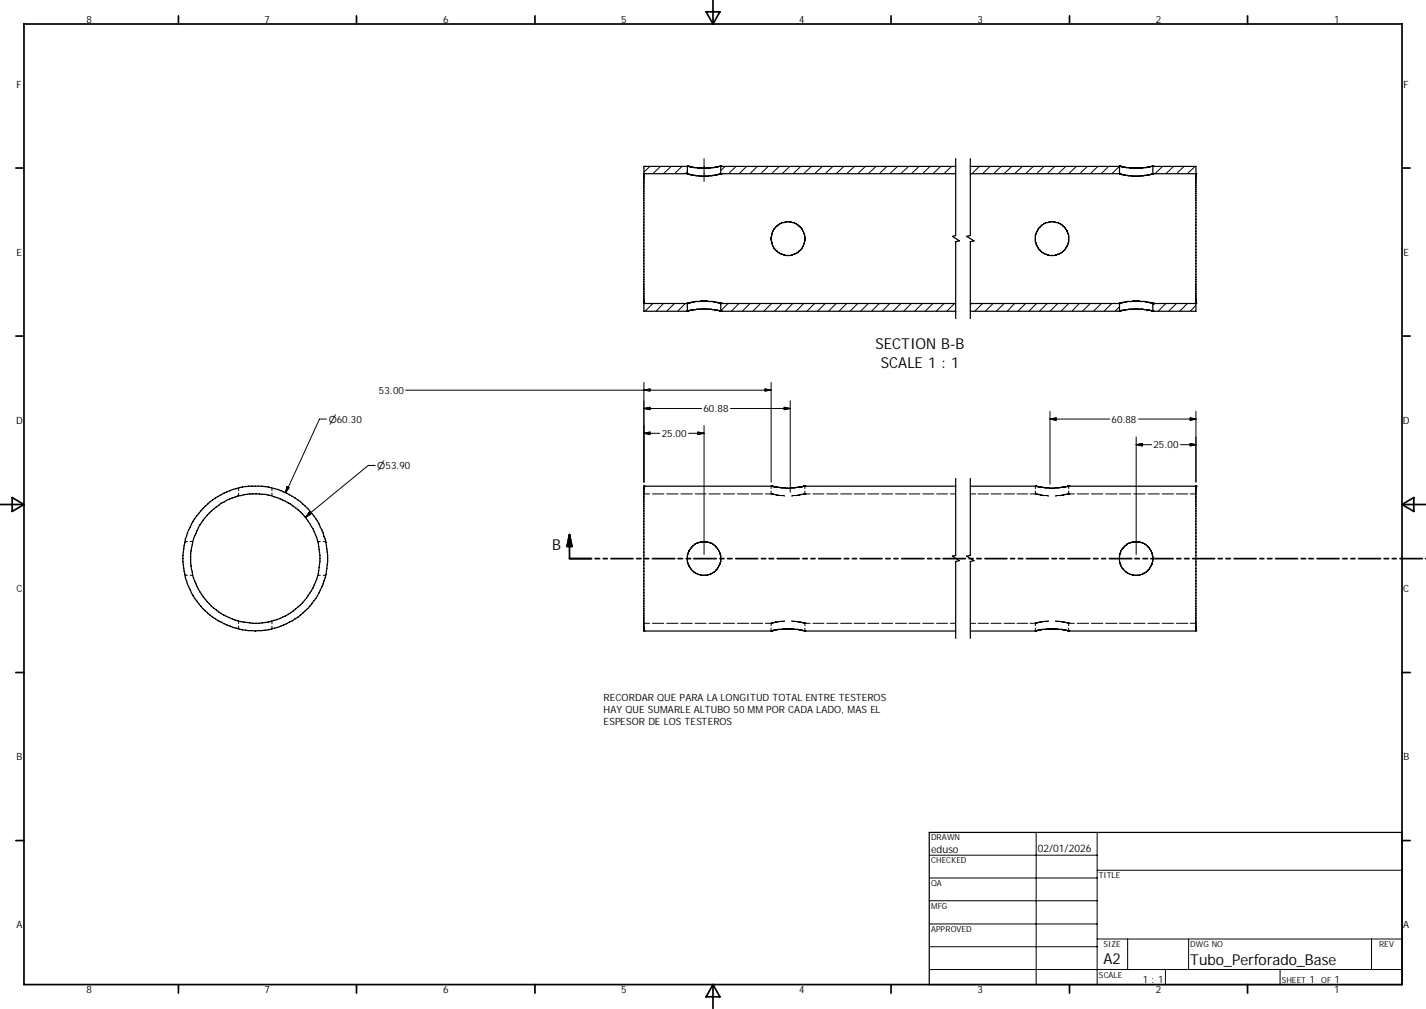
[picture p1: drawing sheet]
<svg xmlns="http://www.w3.org/2000/svg" width="297mm" height="210mm" viewBox="0 0 297 210" stroke-linecap="round" stroke-linejoin="round" font-family="sans-serif">
<g fill="none" stroke="#000" stroke-width=".21">
<path d="M135.4 34.6l-1.3 1.2M137.6 34.6l-1.6 1.6M139.8 34.6l-1.6 1.6M142.1 34.6l-1.6 1.6M143.2 35.7l-.5 .5M146.6 33v4.8M151 34.6l-.9 .9M153.3 34.6l-1.6 1.6M155.5 34.6l-1.6 1.6M157.7 34.6l-1.5 1.6M160 34.6l-1.6 1.6M162.3 34.6l-1.6 1.6"/>
<path d="M164.5 34.6l-1.6 1.6M166.8 34.6l-1.6 1.6M169 34.6l-1.6 1.6M171.3 34.6l-1.6 1.6M173.5 34.6l-1.6 1.6M175.8 34.6l-1.6 1.6M178 34.6l-1.6 1.6M180.3 34.6l-1.7 1.6M182.5 34.6l-1.7 1.6M184.7 34.6l-1.6 1.6M186.9 34.6l-1.6 1.6M189.2 34.6l-1.6 1.6"/>
<path d="M191.4 34.6l-1.6 1.6M193.7 34.6l-1.6 1.6M195.9 34.6l-1.6 1.6M198.2 34.6l-1.6 1.6M199.1 35.9l-.3 .3M204 34.6l-1.6 1.6M206.2 34.6l-1.6 1.6M208.5 34.6l-1.6 1.6M210.7 34.6l-1.6 1.6M212.9 34.6l-1.6 1.6M215.2 34.6l-1.6 1.6M217.4 34.6l-1.5 1.6"/>
<path d="M219.7 34.6l-1.6 1.6M222 34.6l-1.6 1.6M224.2 34.6l-1.6 1.6M226.5 34.6l-1.6 1.6M228.7 34.6l-1.6 1.6M230.9 34.6l-1.5 1.6M233.2 34.6l-1.6 1.6M242.1 34.6l-1.6 1.6M244.4 34.6l-1.6 1.6M246.6 34.6l-1.6 1.6M248.9 34.6l-1.6 1.6M134.1 79.6v20.7"/>
<path d="M136 63.2l-1.6 1.6M138.2 63.2l-1.5 1.6M140.5 63.2l-1.6 1.6M142.7 63.2l-1.6 1.6M151.6 63.2l-1.5 1.5M153.9 63.2l-1.6 1.6M156.2 63.2l-1.6 1.6M158.4 63.2l-1.6 1.6M160.6 79.6v20.7M160.7 63.2l-1.6 1.6M162.9 63.2l-1.6 1.6M165.1 63.2l-1.5 1.6"/>
<path d="M167.4 63.2l-1.6 1.6M169.7 63.2l-1.6 1.6M171.9 63.2l-1.6 1.6M174.2 63.2l-1.6 1.6M176.4 63.2l-1.6 1.6M178.6 63.2l-1.6 1.6M180.8 63.2l-1.6 1.6M183.1 63.2l-1.6 1.6M185.3 63.2l-1.6 1.6M187.6 63.2l-1.6 1.6M189.8 63.2l-1.6 1.6M192.1 63.2l-1.6 1.6"/>
<path d="M194.3 63.2l-1.6 1.6M196.6 63.2l-1.6 1.6M198.8 63.2l-1.6 1.6M202.4 63.2l-.3 .2M204.6 63.2l-1.6 1.6M206.8 63.2l-1.6 1.6M209.1 63.2l-1.6 1.6M211.3 63.2l-1.5 1.6M213.6 63.2l-1.6 1.6M215.9 63.2l-1.6 1.6M218.1 63.2l-1.6 1.6M220.3 63.2l-1.6 1.6"/>
<path d="M222.6 63.2l-1.6 1.6M224.8 63.2l-1.5 1.6M227.1 63.2l-1.6 1.6M229.4 63.2l-1.6 1.6M231.6 63.2l-1.6 1.6M233.2 63.8l-1 1M240.5 63.2l-.4 .3M242.8 63.2l-1.6 1.6M245 63.2l-1.6 1.6M247.3 63.2l-1.6 1.6M249.1 63.5l-1.2 1.3M68 87.2h-1.5l-7.1 15.3"/>
<path d="M78.1 96.9h-1.4l-13.1 10.8M84.5 81.2h76.1M134.1 90.2h3.3M134.1 81.2l1.3-.3v.5zM134.1 85l1.3-.2v.5zM134.1 90.2l1.3-.3v.5zM145.4 89.9l1.2 .3-1.2 .2zM146.1 85h-12M146.6 88.6v26.8M146.6 90.2h-3.2M152.1 85h12.5M159.3 80.9l1.3 .3-1.3 .2z"/>
<path d="M163.3 84.8l1.3 .2-1.3 .3zM164.6 83.4v19M218.7 85.6v15.2M218.7 87.2h12.4M218.7 87.2l1.3-.2v.5zM236.6 90.9v24.5M236.6 92.5h3.3M236.6 92.5l1.3-.2v.5zM247.9 92.3l1.2 .2-1.2 .3zM247.9 87l1.2 .2-1.2 .3zM249.1 85.6v14.7M249.1 87.2h-11.9"/>
<path d="M249.1 92.5h-3.2M38.5 112.7h.5M38.5 119.7h.5M39.6 112.7h.5M39.6 119.7h.5M49.7 101.6v.5M49.7 102.6v.6M56.6 101.6v.5M56.6 102.6v.6M59.8 101.3l.4 .2-.8 1zM64.3 106.7l.4 .3-1.1 .7zM66.2 112.7h.5"/>
<path d="M66.2 119.7h.5M67.3 112.7h.5M67.3 119.7h.5M134.1 102.8h1.2M135.9 102.8h2.4M138.9 102.8h2.3M141.8 102.8h2.4M144.8 102.8h2.3M147.7 102.8h2.3M150.6 102.8h2.4M153.6 102.8h2.4M156.5 102.8h2.3"/>
<path d="M159.4 102.8h1.5M160.6 102.8h.1M160.6 101.2v.5M160.6 102.2v.6M160.7 102.8h.1M160.8 102.8h.1M160.9 102.8h.1M160.9 102.8l2.5 .4M167.4 102.8h.1M167.4 102.8l-2.6 .4M167.6 102.8h.1M167.6 101.2v.5"/>
<path d="M167.6 102.2v.6M168.7 102.8h-1.3M169.3 102.8h2.3M172.2 102.8h2.3M175.1 102.8h2.3M177.9 102.8h2.3M180.8 102.8h2.2M183.6 102.8h2.3M186.5 102.8h2.3M189.3 102.8h2.3M192.2 102.8h2.3M195.1 102.8h2.3"/>
<path d="M198 102.8h1.1M202.1 102.8h1.1M203.7 102.8h2.2M206.4 102.8h2.1M209.1 102.8h2.2M211.8 102.8h2.2M214.5 102.8h1.4l.8 .2 1.7 .2M215.6 102.8h.1M215.6 101.2v.5M215.6 102.2v.6M215.8 102.8h.1M222.2 102.9h.1"/>
<path d="M222.2 102.9l-2.4 .3M222.5 102.8h.1M222.6 102.8h.1M222.6 101.2v.5M222.6 102.2v.6M223.8 102.8l-1.6 .1M224.4 102.8h2.3M227.3 102.8h2.4M230.3 102.8h2.4M233.2 102.8h2.3M236.1 102.8h2.4M239.1 102.8h2.4"/>
<path d="M242.1 102.8h2.3M245 102.8h2.4M247.9 102.8h1.2M49.7 129.2v.6M49.7 130.3v.6M56.6 129.2v.6M56.6 130.3v.6M134.1 129.7h1.2M135.9 129.7h2.4M138.9 129.7h2.3M141.8 129.7h2.4M144.8 129.7h2.3"/>
<path d="M147.7 129.7h2.3M150.6 129.7h2.4M153.6 129.7h2.4M156.5 129.7h2.3M160.6 129.7h.1M160.6 129.7v.5M160.6 130.7v.6M160.7 129.7h.1M160.9 129.6h.1M163.4 129.2l-1.9 .3-.7 .2h-1.4M164.8 129.2l2.1 .3 .7 .2M167.4 129.6h.1"/>
<path d="M167.6 129.7h.1M167.6 129.7v.5M167.6 130.7v.6M168.7 129.7h-1.1M169.3 129.7h2.3M172.2 129.7h2.3M175.1 129.7h2.3M177.9 129.7h2.3M180.8 129.7h2.2M183.6 129.7h2.3M186.5 129.7h2.3M189.3 129.7h2.3"/>
<path d="M192.2 129.7h2.3M195.1 129.7h2.3M198 129.7h1.1M202.1 129.7h1.1M203.7 129.7h2.2M206.4 129.7h2.1M209.1 129.7h2.2M211.8 129.7h2.2M215.6 129.7h.1M215.6 129.7v.5M215.6 130.7v.6M215.8 129.6h.1"/>
<path d="M215.8 129.6l-1.3 .1M218.4 129.2l-2.6 .4M219.8 129.2l2.4 .4M222.2 129.6h.1M222.2 129.6l1.6 .1M222.6 129.7h.1M222.6 129.7v.5M222.6 130.7v.6M224.4 129.7h2.3M227.3 129.7h2.4M230.3 129.7h2.4M233.2 129.7h2.3"/>
<path d="M236.1 129.7h2.4M239.1 129.7h2.4M242.1 129.7h2.3M245 129.7h2.4M247.9 129.7h1.2M193.5 178h35M215.8 173.2v31.7M228.5 173.2v31.7M193.5 182.7h35M193.5 187.5h35M193.5 192.3h35M193.5 197h35"/>
<path d="M228.5 195.4h63.5M228.5 181.1h63.5M234.9 195.4v6.4M247.6 195.4v6.4M285.7 195.4v6.4M193.5 201.8h98.5M242.7 201.8v3.1M266.6 201.8v3.1"/>
</g>
<g fill="none" stroke="#000" stroke-width=".25">
<path d="M134.1 36.2h.1M134.1 36.2h9.1M143.2 34.6h.1M143.2 36.2h.1M143.2 34.6v1.6M143.3 34.6h.1M143.3 36.2h.1M143.5 34.6h.1M143.5 34.6h-9.4v30.2h9.1M143.5 34.6l1.8 .4h2.7l1.7-.4h49.4M149.9 34.6h.1M149.9 36.2h.1"/>
<path d="M150.1 34.6h.1M150.1 36.2h.1M150.1 34.6v1.6M150.1 36.2l-.7 .2-1.9 .3-2.6-.1-1.6-.4M150.1 36.2h49M199.1 33v16l-.7 .2 1.4 .9-.7 .2v16M202.1 34.6h31.4l1.8 .4h2.7l1.7-.4h9.4v30.2h-9M202.1 33v16l-.8 .2 1.6 .9-.8 .2v16M202.1 36.2h31.1M233.2 34.6h.1M233.2 36.2h.1M233.2 34.6v1.6"/>
<path d="M233.3 34.6h.1M233.3 36.2h.1M233.4 34.6h.1M233.4 36.2h.1M239.9 34.6h.1M239.9 36.2h.1M240 34.6h.1M240.1 34.6h.1M240.1 36.2h.1M240.1 34.6v1.6M249.1 36.2h.1M249.1 36.2h-9.1l-.6 .2-1.9 .3-2.6-.1-1.5-.4"/>
<path d="M216.7 47.2v-.1a3.6 3.6 0 0 1 4.3-.4l.8 .7 .7 1.2v2a3.5 3.5 0 0 1-2.7 2.5l-1.2 .1-.7-.3a2.61 2.61 0 0 1-1.5-1l-.8-1.5v-1.4l.6-1.3zM134.1 63.1h.1M134.1 63.2h9.1M143.2 64.7h.1M143.2 64.8h.1M143.2 63.2h.1M143.2 63.1h.1M143.2 64.7l1.3-.3a10.8 10.8 0 0 1 3.8 0l1.8 .3M143.2 63.1v1.7M143.3 64.7h.1M143.3 63.1h.1M143.5 63h.1"/>
<path d="M143.5 63l1.3-.3h2.5l2.8 .4M143.5 63l-.3 .1M149.9 64.7h.1M149.9 63.1h.1M150.1 64.8h.1M150.1 64.7h.1M150.1 63.1h.1M150.1 63.2h.1M150.1 63.1v1.7M150.1 64.8h49M150.1 63.2h49M202.1 64.8h31.1"/>
<path d="M202.1 63.2h31.1M233.2 63.2h.1M233.2 63.1h.1M233.2 64.7h.1M233.2 64.8h.1M233.2 63.1l2.8-.4h2.4l1.7 .4M233.2 63.1v1.7M233.2 64.7h.2M233.3 63.1h.1M233.3 64.7h.1M233.4 64.7h.1M233.4 64.7l1.5-.3a10.8 10.8 0 0 1 3.9 0l1.3 .3"/>
<path d="M239.9 63.1h.1M239.9 64.7h.1M240 63.1h.1M240 64.7h.1M240.1 63.1h.1M240.1 63.2h.1M240.1 64.8h.1M240.1 64.7h.1M240.1 63.1v1.7M240.1 63.2h9M249.1 63.1h.1M199.1 99.6v16l-.7 .1 1.4 1-.7 .1v16"/>
<path d="M202.1 99.6v16l-.8 .1 1.6 1-.8 .1v16M134.1 101.2h.1M134.1 101.2h26.8M134.1 101.2v30.1h26.5M160.6 101.2h.1M160.7 101.2h.1M160.8 101.2h.1M160.9 101.2h.1M160.9 101.2a17.3 17.3 0 0 0 6.1 .1l.4-.1M167.4 101.2h.1M167.6 101.2h.1M199.1 101.2h-31.7"/>
<path d="M202.1 101.2h13.8l1.1 .2a19.7 19.7 0 0 0 5.2-.1M215.6 101.2h.1M215.8 101.2h.1M222.2 101.3h.1M222.5 101.2h.1M222.6 101.2h.1M249.1 101.2h.1M249.1 101.2l-26.9 .1M249.1 101.2v30.1h-26.5M134.1 131.2h.1M160.6 131.3h.1M160.7 131.2h.1"/>
<path d="M160.7 131.2l2.3-.3h2.4l2.2 .4M160.7 131.2l-.1 .1M160.8 131.2h.1M160.9 131.2h.1M167.4 131.2h.1M167.6 131.2h.1M167.6 131.3h31.5M167.6 131.3h.1M202.1 131.3h13.5M215.6 131.3h.1M215.6 131.2h.1M215.6 131.2l2.3-.3h2.4l1.9 .3"/>
<path d="M215.6 131.2v.1M215.8 131.2h.1M222.2 131.2h.1M222.2 131.2h.4M222.5 131.2h.1M222.6 131.2h.1M222.6 131.3h.1M222.6 131.2v.1M249.1 131.2h.1M193.5 173.2h98.5v31.7h-98.5z"/>
<circle cx="164.2" cy="49.7" r="3.5"/>
<circle cx="53.2" cy="116.2" r="15.1"/>
<circle cx="53.2" cy="116.2" r="13.5"/>
<circle cx="146.6" cy="116.2" r="3.5"/>
<circle cx="236.6" cy="116.2" r="3.5"/>
</g>
<g fill="none" stroke="#000" stroke-width=".36">
<path d="M148.5 0v5M5 5h287v199.9h-287zM37.2 3.3v1.7M74.3 3.3v1.7M111.4 3.3v1.7M147.1 2.5h2.8l-1.4 2.5zM185.6 3.3v1.7M222.8 3.3v1.7M259.8 3.3v1.7M3.3 35h1.7M292 35h1.7M3.3 69.9h1.7"/>
<path d="M292 69.9h1.7M0 105h5M2.5 103.5l2.5 1.5-2.5 1.4zM118.6 111.3v4.9h4.6M118.6 111.3l.5 2.4h-1zM124 116.2h.9M125.6 116.2h.9M127.3 116.2h4.5M132.6 116.2h.9M134.3 116.2h.8M135.9 116.2h4.6M141.2 116.2h1"/>
<path d="M142.9 116.2h.9M144.5 116.2h4.7M149.9 116.2h.9M151.6 116.2h.9M153.2 116.2h4.6M158.6 116.2h.9M160.2 116.2h.9M161.9 116.2h4.6M167.2 116.2h.9M168.9 116.2h.9M170.5 116.2h4.6M175.9 116.2h.9"/>
<path d="M177.5 116.2h.9M179.2 116.2h4.5M184.5 116.2h.9M186.2 116.2h.8M187.8 116.2h4.6M193.2 116.2h.9M194.8 116.2h.9M196.4 116.2h4.7M201.8 116.2h.9M203.5 116.2h.9M205.1 116.2h4.6M210.5 116.2h.8"/>
<path d="M212.1 116.2h.9M213.8 116.2h4.6M219.1 116.2h.9M220.7 116.2h1M222.4 116.2h4.6M227.8 116.2h.9M229.4 116.2h.9M231.1 116.2h4.6M236.4 116.2h.9M238.1 116.2h.9M239.7 116.2h4.6M245.1 116.2h.9"/>
<path d="M246.7 116.2h.9M248.4 116.2h4.6M253.7 116.2h.9M255.4 116.2h.9M257 116.2h4.6M262.4 116.2h.8M264 116.2h.9M265.7 116.2h4.6M271 116.2h.9M272.6 116.2h1M274.3 116.2h4.6M279.7 116.2h.9"/>
<path d="M281.3 116.2h.9M283 116.2h4.5M288.3 116.2h.9M290 116.2h.8M291.6 116.2h4.6M292 105l2.5-1.5v2.9zM292 105h5M296.9 116.2h.2M3.3 140h1.7M292 140h1.7M3.3 174.9h1.7M292 174.9h1.7"/>
<path d="M37.2 204.9v1.8M74.3 204.9v1.8M111.4 204.9v1.8M148.5 204.9v5M148.5 204.9l1.4 2.5h-2.8zM185.6 204.9v1.8M222.8 204.9v1.8M259.8 204.9v1.8"/>
</g>
<path d="M118.6 111.3l.5 2.4h-1z" fill-rule="evenodd" fill="#000" stroke="#000" stroke-width=".36"/>
<g fill="#000" stroke="#000" stroke-width=".21">
<path d="M134.1 81.2l1.3-.3v.5z" fill-rule="evenodd"/>
<path d="M134.1 90.2l1.3-.3v.5z" fill-rule="evenodd"/>
<path d="M134.1 85l1.3-.2v.5z" fill-rule="evenodd"/>
<path d="M145.4 89.9l1.2 .3-1.2 .2z" fill-rule="evenodd"/>
<path d="M159.3 80.9l1.3 .3-1.3 .2z" fill-rule="evenodd"/>
<path d="M163.3 84.8l1.3 .2-1.3 .3z" fill-rule="evenodd"/>
<path d="M218.7 87.2l1.3-.2v.5z" fill-rule="evenodd"/>
<path d="M236.6 92.5l1.3-.2v.5z" fill-rule="evenodd"/>
<path d="M247.9 92.3l1.2 .2-1.2 .3z" fill-rule="evenodd"/>
<path d="M247.9 87l1.2 .2-1.2 .3z" fill-rule="evenodd"/>
<path d="M59.8 101.3l.4 .2-.8 1z" fill-rule="evenodd"/>
<path d="M64.3 106.7l.4 .3-1.1 .7z" fill-rule="evenodd"/>
</g>
<g font-size="3.1">
<text x="182.4" y="72.7">SECTION B-B</text>
<text x="183.5" y="76.5">SCALE 1 : 1</text>
<text x="115" y="114.5">B</text>
<text x="229.9" y="200.7">A2</text>
<text x="247.9" y="200.9">Tubo_Perforado_Base</text>
</g>
<g font-size="2.2">
<text x="194" y="177.5">eduso</text>
<text x="216.2" y="177.2">02/01/2026</text>
</g>
<g font-size="2.1">
<text x="18" y="4.8">8</text>
<text x="55.1" y="4.8">7</text>
<text x="92.3" y="4.8">6</text>
<text x="129.4" y="4.8">5</text>
<text x="166.5" y="4.8">4</text>
<text x="203.6" y="4.8">3</text>
<text x="240.7" y="4.8">2</text>
<text x="277.9" y="4.8">1</text>
<text x="3.5" y="18.3">F</text>
<text x="292.4" y="18.3">F</text>
<text x="3.5" y="53.3">E</text>
<text x="292.4" y="53.3">E</text>
<text x="78.9" y="82">53.00</text>
<text x="3.4" y="88.2">D</text>
<text x="146.6" y="85.8">60.88</text>
<text x="231.5" y="88">60.88</text>
<text x="292.2" y="88.2">D</text>
<text x="137.8" y="90.9">25.00</text>
<text x="240.3" y="93.3">25.00</text>
<text x="3.5" y="123.2">C</text>
<text x="292.3" y="123.2">C</text>
<text x="125.7" y="146">RECORDAR QUE PARA LA LONGITUD TOTAL ENTRE TESTEROS</text>
<text x="125.7" y="148.4">HAY QUE SUMARLE ALTUBO 50 MM POR CADA LADO, MAS EL</text>
<text x="125.7" y="151">ESPESOR DE LOS TESTEROS</text>
<text x="3.5" y="158.2">B</text>
<text x="292.4" y="158.2">B</text>
<text x="3.5" y="193.2">A</text>
<text x="292.3" y="193.2">A</text>
<text x="18" y="206.7">8</text>
<text x="55.1" y="206.7">7</text>
<text x="92.3" y="206.7">6</text>
<text x="129.4" y="206.7">5</text>
<text x="166.5" y="206.7">4</text>
<text x="203.6" y="206.7">3</text>
<text x="238" y="204.6">1 : 1</text>
<text x="240.7" y="206.7">2</text>
<text x="272.7" y="204.6">1</text>
<text x="277.9" y="206.7">1</text>
<text x="278" y="204.6">1</text>
</g>
<g font-size="2">
<text x="68.5" y="88">⌀60.30</text>
<text x="78.6" y="97.6">⌀53.90</text>
</g>
<g font-size="1.7">
<text x="194" y="174.8">DRAWN</text>
<text x="194" y="179.6">CHECKED</text>
<text x="194" y="184.4">QA</text>
<text x="228.9" y="182.7">TITLE</text>
<text x="194" y="189.1">MFG</text>
<text x="194" y="193.9">APPROVED</text>
<text x="229.9" y="197.1">SIZE</text>
<text x="247.9" y="197.1">DWG NO</text>
<text x="287.3" y="197">REV</text>
<text x="228.9" y="203.5">SCALE</text>
<text x="267" y="204.6">SHEET</text>
<text x="275.2" y="204.6">OF</text>
</g>
</svg>
